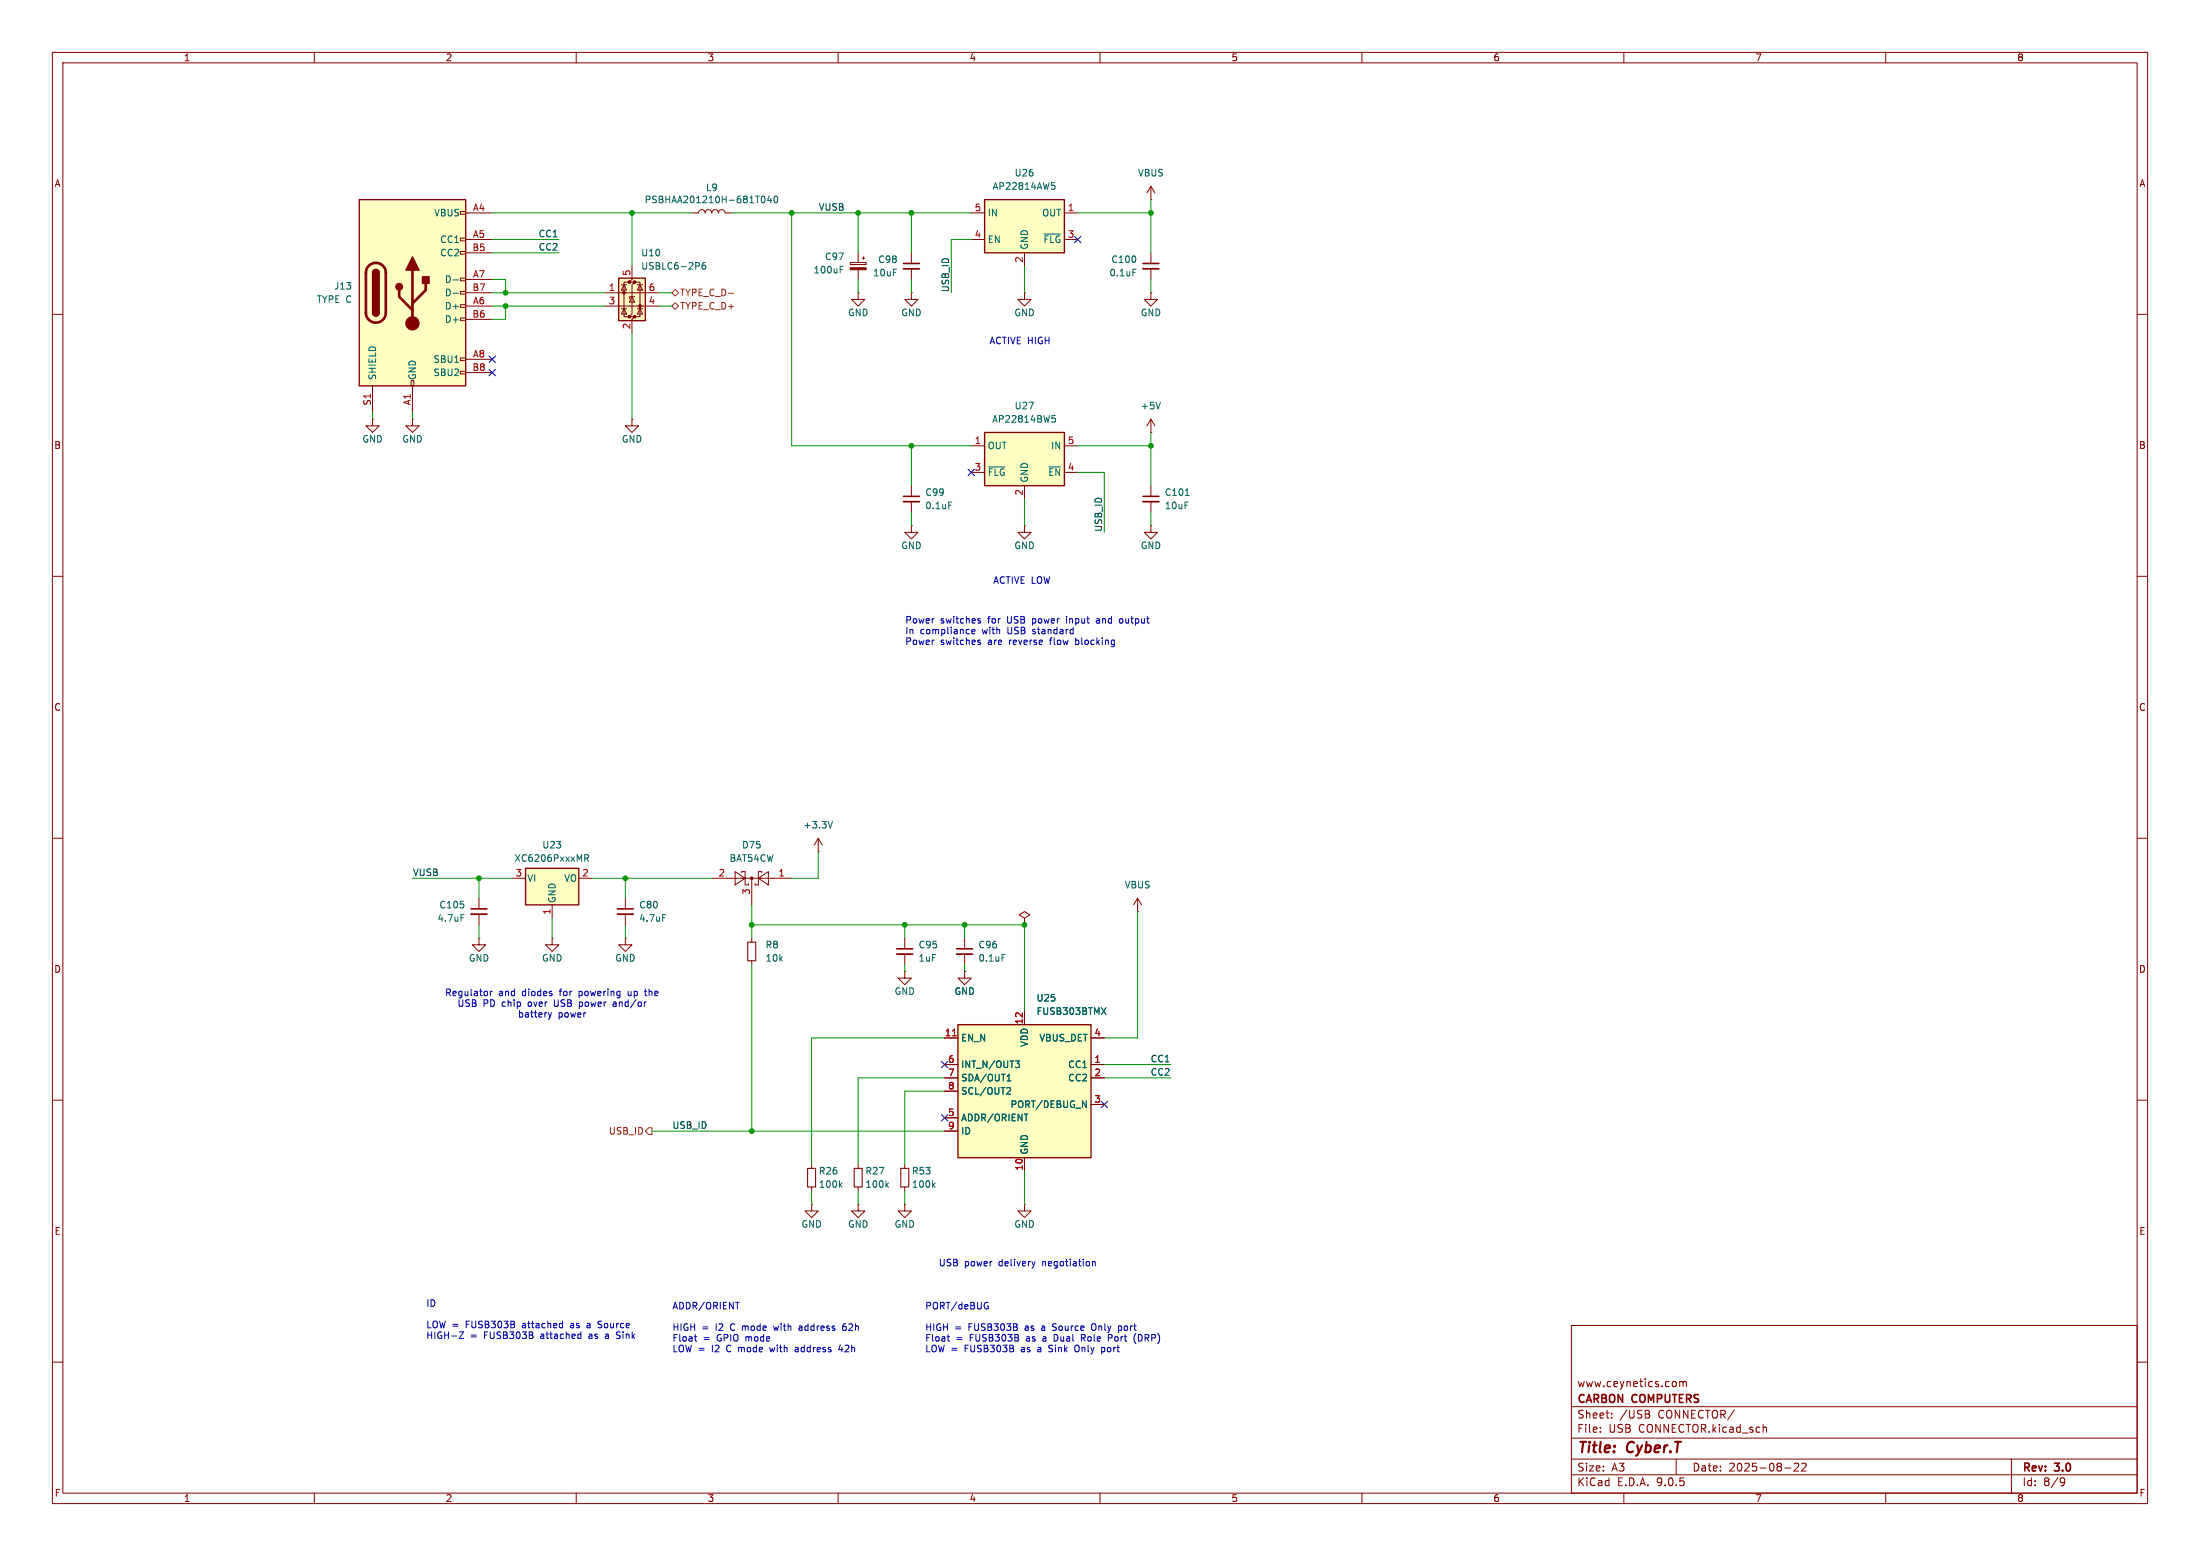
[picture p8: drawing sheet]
<svg xmlns="http://www.w3.org/2000/svg" width="420mm" height="297mm" viewBox="0 0 420 297" stroke-linecap="round" stroke-linejoin="round" font-family="sans-serif">
<g fill="none" stroke="#840000" stroke-width=".19">
<path d="M10 10h400v277h-400zM12 12h396v273h-396zM60 10v2M110 10v2M160 10v2M210 10v2M260 10v2M310 10v2M360 10v2M219.7 38.1h.1M219.7 35.6v2.5M219.7 35.6l-.8 1.2"/>
<path d="M219.7 35.6l.8 1.2M132.1 40.6h1.2a.64 .64 0 0 1 .7-.6 .64 .64 0 0 1 .6 .6 .64 .64 0 0 1 .7-.6 .64 .64 0 0 1 .6 .6 .64 .64 0 0 1 .6-.6 .64 .64 0 0 1 .7 .6 .64 .64 0 0 1 .6-.6 .64 .64 0 0 1 .6 .6h1.3M163.8 55.9v1.3h1.3l-1.3 1.2-1.2-1.2h1.2M163.8 55.9h.1M174 55.9v1.3h1.3l-1.3 1.2-1.3-1.2h1.3M174 55.9h.1M195.6 55.9v1.3h1.2l-1.2 1.2-1.3-1.2h1.3M195.6 55.9h.1M219.7 55.9v1.3h1.3l-1.3 1.2-1.3-1.2h1.3M219.7 55.9h.1M10 60h2M408 60h2"/>
<path d="M71.1 80v1.3h1.3l-1.3 1.3-1.3-1.3h1.3M71.1 80h.1M78.7 80v1.3h1.3l-1.3 1.3-1.2-1.3h1.2M78.7 80h.1M174 92.7v2M174 95.8v2M219.7 92.7v2M219.7 95.8v2M10 110h2M219.7 100.3v1.3h-1.3l1.3 1.3 1.3-1.3h-1.3M219.7 100.3h.1M408 110h2"/>
<path d="M10 160h2M408 160h2M172.7 179.1v2M184.1 179.1v2M195.6 175.3l1-.7-1-.6-1 .6 1 .7v1.2M195.6 176.5h.1M172.7 185.4v1.3h-1.3l1.3 1.3 1.3-1.3h-1.3M172.7 185.4h.1M172.7 182.1v2.1M184.1 182.1v2.1M10 210h2M408 210h2"/>
<path d="M195.6 229.9v1.2h-1.3l1.3 1.3 1.2-1.3h-1.2M195.6 229.9h.1M300 253h108v32h-108zM10 260h2M300 278.5h108M300 274.5h108M300 268.5h108M305.5 273.2v.2M305.5 272.5v.1M307.7 270.5v.2M307.7 269.8v.1M314.6 269.9a.4 .4 0 0 1 .4 .4 .4 .4 0 0 1-.3 .4"/>
<path d="M314.7 269.3l.2 .2-.2 .3M319.9 263.8l.1 .2-.1 .6M320 278.5v3M320.7 263.8l.4-.1 .2 .2M320.7 263.7v1M321.3 263.9l.2-.2 .4 .1v.9M321.3 263.9v.8M336.7 272.5h.5v.9M342.5 279.4l.6-.1 .2 .1 .1 .3-1 1.1h1M343.9 279.4l.6-.1 .2 .1 .1 .3-.9 1.1h.9M384 278.5v6.5M408 260h2"/>
<path d="M60 285v2M110 285v2M160 285v2M210 285v2M260 285v2M300 281.5h108M310 285v2M340.7 280.2h1.2M360 285v2M393.6 282.1l.5 .1a.99 .99 0 0 1-.4 1.4h-.3M394.2 282.7l-.3 .3h-.3"/>
</g>
<path d="M145.4 37.7l.2-.3a.68 .68 0 0 1 .5 .7 .68 .68 0 0 1-.5 .6l-.2-.2M146.8 37.4l-.3 .9h.8M147.1 37.9v.8M147.9 37.5l.1-.1a.68 .68 0 0 1 .5 .7 .68 .68 0 0 1-.5 .6 .84 .84 0 0 1-.1-1.2zM181.1 95.8h.6M226.3 94.6h.7M191.3 182.2h.6" fill="none" stroke="#006464" stroke-width=".19"/>
<path d="M172.5 94.7h3M218.2 94.7h3M171.2 181.1h3M182.6 181.1h3.1" fill="none" stroke="#840000" stroke-width=".3"/>
<path d="M172.5 95.8h3M218.2 95.8h3M171.2 182.1h3M182.6 182.1h3.1" fill="none" stroke="#840000" stroke-width=".33"/>
<path d="M188 82.6h15.2v10.1h-15.2z" fill="#ffffc2"/>
<path d="M188 82.6h15.2v10.1h-15.2z" fill="none" stroke="#840000" stroke-width=".25"/>
<path d="M174 48.3v2M174 51.3v2M185.4 85.1h2.6M185.4 90.2h2.6M195.6 92.7v2.6M203.2 85.1h2.5M203.2 90.2h2.5" fill="none" stroke="#840000" stroke-width=".19"/>
<path d="M200.8 79.3h.6M201 79.8h.3l.2 .2-.1 .5-.4 .1M188.7 89.1h3.1M200.2 89.1h2.3" fill="none" stroke="#006464" stroke-width=".19"/>
<path d="M172.5 50.3h3" fill="none" stroke="#840000" stroke-width=".3"/>
<path d="M172.5 51.3h3" fill="none" stroke="#840000" stroke-width=".33"/>
<path d="M68.6 38.1h20.3v35.6h-20.3z" fill="#ffffc2"/>
<g fill="none" stroke="#840000" stroke-width=".19">
<path d="M87.9 40.4h1v.5h-1zM87.9 45.5h1v.5h-1zM87.9 48h1v.5h-1zM87.9 53.1h1v.5h-1zM87.9 55.6h1v.5h-1zM87.9 58.2h1v.5h-1zM88.9 40.6h5.1M88.9 45.7h5.1M88.9 48.3h5.1M88.9 53.3h5.1M88.9 55.9h5.1M88.9 58.4h5.1"/>
<path d="M71.1 73.7v5M78.5 72.6h.5v1.1h-.5zM78.7 73.7v5M87.9 60.7h1v.5h-1zM87.9 68.3h1v.5h-1zM87.9 70.9h1v.5h-1zM88.9 61h5.1M88.9 68.6h5.1M88.9 71.1h5.1M120.6 80v1.3h1.3l-1.3 1.3-1.2-1.3h1.2M120.6 80h.1M195.6 100.3v1.3h-1.3l1.3 1.3 1.2-1.3h-1.2"/>
<path d="M195.6 100.3h.1M217.2 174h.1M217.2 171.5l-.8 1.2M217.2 171.5l.7 1.2M217.2 171.5v2.5M172.7 222.2v.8M172.7 226.6v.7"/>
</g>
<path d="M68.6 38.1h20.3v35.6h-20.3zM71.1 52.1a.64 .64 0 0 1 .7-.7 .64 .64 0 0 1 .6 .7M71.1 59.7a.64 .64 0 0 0 .7 .6 .64 .64 0 0 0 .6-.6" fill="none" stroke="#840000" stroke-width=".25"/>
<path d="M70.4 50.7a1.9 1.9 0 0 1 2.1-.4 1.9 1.9 0 0 1 1.2 1.8v7.6a1.91 1.91 0 0 1-1.9 1.9 1.91 1.91 0 0 1-2-1.9l.1-7.8 .1-.6zM76.2 55.4v1.2l2.5 2.6M78.7 51.6v10.1M81.3 54.1v1.3l-2.6 2.5" fill="none" stroke="#840000" stroke-width=".51"/>
<g fill="#840000" stroke="#840000" stroke-width=".25">
<path d="M71.1 52.1h1.3v7.6h-1.3z"/>
<path d="M71.3 51.6a.64 .64 0 0 1 .7-.1 .64 .64 0 0 1 .4 .6h-1.3z"/>
<path d="M71.1 59.7h1.3a.64 .64 0 0 1-.6 .6 .64 .64 0 0 1-.7-.6z"/>
<path d="M78.7 49l1.3 2.6h-2.5z"/>
<path d="M80.6 52.8h1.3v1.3h-1.3z"/>
<circle cx="76.2" cy="54.7" r=".63"/>
</g>
<circle cx="78.7" cy="61.7" r="1.27" fill="#840000" stroke="#840000" stroke-width=".19"/>
<path d="M86.5 53.4h1M86.5 56h1M178.2 226.2l.3 .4M178.5 225.8l-.5 .5" fill="none" stroke="#006464" stroke-width=".19"/>
<path d="M172 223h1.5v3.6h-1.5z" fill="none" stroke="#840000" stroke-width=".2"/>
<path d="M188 38.1h15.2v10.2h-15.2z" fill="#ffffc2"/>
<path d="M188 38.1h15.2v10.2h-15.2z" fill="none" stroke="#840000" stroke-width=".25"/>
<path d="M162.3 50.1h3.1v.4h-3.1zM163.8 48.3v1.8M163.8 51.5v1.8M164.6 49.3h.5M164.8 49v.5M185.4 40.6h2.6M185.4 45.7h2.6M195.6 48.3v2.5M203.2 40.6h2.5M203.2 45.7h2.5M184.1 185.4v1.3h-1.2l1.2 1.3 1.3-1.3h-1.3M184.1 185.4h.1" fill="none" stroke="#840000" stroke-width=".19"/>
<path d="M200.8 34.9h.6M200.9 35.4h.3l.2 .2v.4l-.5 .1M160.4 51.4h.4M160.4 50.8h.6M199.3 44.7h3.2" fill="none" stroke="#006464" stroke-width=".19"/>
<path d="M162.3 51.1h3.1v.4h-3.1z" fill="#840000" stroke="#840000" stroke-width=".19"/>
<path d="M182.9 195.6h25.4v25.4h-25.4z" fill="#ffffc2"/>
<path d="M182.9 195.6h25.4v25.4h-25.4z" fill="none" stroke="#840000" stroke-width=".25"/>
<g fill="none" stroke="#840000" stroke-width=".19">
<path d="M219.7 48.3v2M219.7 51.3v2M180.3 198.1h2.6M195.6 193v2.6M208.3 198.1h2.5M180.3 203.2h2.6M180.3 205.7h2.6M180.3 208.3h2.6M180.3 213.4h2.6M180.3 215.9h2.6M208.3 203.2h2.5M208.3 205.7h2.5"/>
<path d="M208.3 210.8h2.5M154.9 229.9v1.2h-1.2l1.2 1.3 1.3-1.3h-1.3M154.9 229.9h.1M154.9 222.2v.8M154.9 226.6v.7M163.8 229.9v1.2h-1.2l1.2 1.3 1.3-1.3h-1.3M163.8 229.9h.1M163.8 222.2v.8M163.8 226.6v.7M172.7 229.9v1.2h-1.3l1.3 1.3 1.3-1.3h-1.3M172.7 229.9h.1M195.6 221v2.5"/>
</g>
<path d="M181.9 197.7h.7" fill="none" stroke="#a90000" stroke-width=".19"/>
<g fill="none" stroke="#006464" stroke-width=".19">
<path d="M216.3 51.4h.6M210.3 192.3l.8 1.3M211.1 192.3l-.8 1.3M192.3 206.3h.7M192.4 207.6l.4 .1 .1 .3-.8 .9h.8M192.5 205.2l.1-.2v1.3M193.8 202.5h.8l-.4 .5 .4 .1v.4l-.2 .3h-.4M195.5 212.7h.7M206.6 210.1l.8 1.3v-1.3M160.4 226.2l.3 .4M160.7 225.8l-.4 .5M169.3 226.2l.3 .4"/>
<path d="M169.6 225.8l-.5 .5"/>
</g>
<path d="M154.2 223h1.5v3.6h-1.5zM163.1 223h1.5v3.6h-1.5z" fill="none" stroke="#840000" stroke-width=".2"/>
<path d="M218.2 50.3h3" fill="none" stroke="#840000" stroke-width=".3"/>
<path d="M218.2 51.3h3" fill="none" stroke="#840000" stroke-width=".33"/>
<path d="M118.1 53.1h5.1v8.1h-5.1z" fill="#ffffc2"/>
<g fill="#840000" stroke="#840000" stroke-width=".19">
<circle cx="119.1" cy="55.9" r=".25"/>
<circle cx="120.1" cy="53.8" r=".25"/>
<circle cx="120.1" cy="60.5" r=".25"/>
<circle cx="121.2" cy="53.8" r=".25"/>
<circle cx="121.2" cy="60.5" r=".25"/>
<circle cx="122.2" cy="58.4" r=".25"/>
</g>
<g fill="none" stroke="#840000" stroke-width=".19">
<path d="M115.6 55.9h10.1M115.6 58.4h10.1M118.6 58.9h1M118.6 54.4h1M119.1 54.4l.5 1h-1zM119.1 58.9l.5 1h-1zM120.1 53.8h-1v6.7h1M120.6 50.8v2.5l-.5 .5h1.1l-.6 .6v5.5l-.5 .6h1.1l-.6 .5v2.5M120.6 56.6l.6 1.1h-1.1zM121.2 56.6h-1.1v.4M121.2 53.8h1v6.7h-1M121.7 58.9h1"/>
<path d="M121.7 54.4h1M122.2 54.4l.5 1h-1zM122.2 58.9l.5 1h-1zM174 100.3v1.3h-1.3l1.3 1.3 1.3-1.3h-1.3M174 100.3h.1M91.4 179.1v1.2h-1.2l1.2 1.3 1.3-1.3h-1.3M91.4 179.1h.1M91.4 171.5v2M91.4 174.5v2M105.4 179.1v1.2h-1.3l1.3 1.3 1.3-1.3h-1.3M105.4 179.1h.1M119.4 179.1v1.2h1.2l-1.2 1.3-1.3-1.3h1.3"/>
<path d="M119.4 179.1h.1M119.4 171.5v2M119.4 174.5v2M143.5 179.1v.7M143.5 183.4v.8"/>
</g>
<path d="M118.1 53.1h5.1v8.1h-5.1z" fill="none" stroke="#840000" stroke-width=".25"/>
<path d="M133.4 50.2l.1 .2-.1 .3M134.6 50.1l-.3 .1a.86 .86 0 0 0 0 1.2l.4-.1v-.5l-.2-.2-.4 .1-.1 .1M88 174.6h.6M126.5 174.6h.6" fill="none" stroke="#006464" stroke-width=".19"/>
<path d="M89.9 173.5h3.1M117.9 173.5h3" fill="none" stroke="#840000" stroke-width=".3"/>
<path d="M89.9 174.5h3.1M117.9 174.5h3" fill="none" stroke="#840000" stroke-width=".33"/>
<path d="M142.7 179.8h1.6v3.6h-1.6z" fill="none" stroke="#840000" stroke-width=".2"/>
<path d="M100.3 165.7h10.2v7h-10.2z" fill="#ffffc2"/>
<path d="M100.3 165.7h10.2v7h-10.2z" fill="none" stroke="#840000" stroke-width=".25"/>
<g fill="none" stroke="#840000" stroke-width=".19">
<path d="M219.7 82.6h.1M219.7 80l-.8 1.3M219.7 80l.8 1.3M219.7 80v2.6M97.8 167.6h2.5M105.4 172.7v2.6M110.5 167.6h2.5M135.9 167.6h15.2M140.3 166.4l1.9 1.2-1.9 1.3zM141.6 166.6v-.2h.6v2.5h.7v-.2M143.5 167.6v5.1M144.8 167.6l1.9-1.2v2.5z"/>
<path d="M145.4 166.6v-.2h-.6v2.5h-.7v-.2M156.2 162.6h.1M156.2 160l-.8 1.3M156.2 160l.8 1.3M156.2 160v2.6M180.3 198.1h2.6M184.1 185.4h.1M195.6 193v2.6M208.3 198.1h2.5M180.3 203.2h2.6M180.3 205.7h2.6M180.3 208.3h2.6"/>
<path d="M180.3 213.4h2.6M180.3 215.9h2.6M208.3 203.2h2.5M208.3 205.7h2.5M208.3 210.8h2.5M195.6 221v2.5"/>
</g>
<path d="M221.5 76.8l-.4 1.2M158.9 156.8l-.4 1.3M111.6 163.8l.6-.1 .2-.1-.1-.3-.7-.2v1.3M111.9 163.8l.5 .6M210.3 192.3l.8 1.3M211.1 192.3l-.8 1.3M192.3 206.3h.7M192.4 207.6l.4 .1 .1 .3-.8 .9h.8M192.5 205.2l.1-.2v1.3M193.8 202.5h.8l-.4 .5 .4 .1v.4l-.2 .3h-.4M195.5 212.7h.7M206.6 210.1l.8 1.3v-1.3" fill="none" stroke="#006464" stroke-width=".19"/>
<circle cx="143.5" cy="167.6" r=".25" fill="#840000" stroke="#840000" stroke-width=".19"/>
<path d="M128.3 55.9l.6-.7 .6 .7-.6 .6zM128.3 58.4l.6-.6 .6 .6-.6 .7zM139.1 56h1M123.8 215.3h.7v1.2h-.7l-.6-.6z" fill="none" stroke="#725600" stroke-width=".19"/>
<g fill="none" stroke="#009600" stroke-width=".19">
<path d="M219.7 38.1v10.2M94 40.6h38.1M94 45.7h12.7M94 53.3h2.5v2.6M94 58.4h21.6M94 55.9h21.6M94 48.3h12.7M96.5 58.4v2.6h-2.5M120.6 40.6v10.2M125.7 58.4h2.6M125.7 55.9h2.6M139.7 40.6h45.7"/>
<path d="M151.1 40.6v44.5h34.3M163.8 40.6v7.7M163.8 53.3v2.6M174 40.6v7.7M174 53.3v2.6M185.4 45.7h-3.8v10.2M195.6 50.8v5.1M205.7 40.6h14M219.7 53.3v2.6M71.1 78.7v1.3M78.7 78.7v1.3M120.6 63.5v16.5"/>
<path d="M174 85.1v7.6M174 97.8v2.5M195.6 95.3v5M205.7 85.1h14M205.7 90.2h5.1v11.4M219.7 82.6v10.1M219.7 97.8v2.5M78.7 167.6h19.1M91.4 167.6v3.9M91.4 176.5v2.6M105.4 175.3v3.8M113 167.6h22.9"/>
<path d="M119.4 167.6v3.9M119.4 176.5v2.6M143.5 176.5h52.1v16.5M143.5 172.7v6.4M156.2 162.6v5h-5.1M172.7 176.5v2.6M184.1 176.5v2.6M217.2 174v24.1h-6.4M143.5 184.2v31.7M172.7 184.2v1.2M180.3 198.1h-25.4v24.1M184.1 184.2v1.2"/>
<path d="M124.5 215.9h55.8M180.3 208.3h-7.6v13.9M180.3 205.7h-16.5v16.5M210.8 205.7h12.7M210.8 203.2h12.7M154.9 227.3v2.6M163.8 227.3v2.6M172.7 227.3v2.6M195.6 223.5v6.4"/>
</g>
<g fill="none" stroke="#000084" stroke-width=".19">
<path d="M205.1 45.1l1.2 1.2M206.3 45.1l-1.2 1.2M93.4 70.5l1.2 1.2M93.4 68l1.2 1.2M94.6 70.5l-1.2 1.2M94.6 68l-1.2 1.2M184.8 89.6l1.2 1.2M186 89.6l-1.2 1.2M179.7 212.8l1.2 1.2M179.7 202.6l1.2 1.2M180.9 212.8l-1.2 1.2M180.9 202.6l-1.2 1.2"/>
<path d="M210.2 210.2l1.2 1.2M211.4 210.2l-1.2 1.2"/>
</g>
<g fill="none" stroke="#0000c2" stroke-width=".19">
<path d="M186.9 118.5l.3 .1v.2l-.4 .1M186.9 118.1h.3M203.6 117.7v.1M203.6 118.1v.8M209.7 118.1h-.4M209.8 118.5h-.3l-.2 .1v.3h.5M214.2 118.1h-.3l-.2 .2 .1 .5 .1 .1h.3M185.5 120.6l.6-.2v-.2l-.4-.1-.2 .2 .1 .6h.5M186.9 122.6l.3 .1v.1l-.4 .2M186.9 122.2h.3M205.4 121.8v1.2M205.4 123h.1"/>
<path d="M205.5 122.2h-.1M93.6 189.2v.9M94 189.2l-.4 .3M104.7 193.3l.3 .8M105 194.1l-.3 .5M105.3 193.3l-.3 .8M110.6 191.3v1.2M110.6 192l.1 .1M117.5 191.6h-.3l-.2 .2 .1 .2 .4 .1M119.9 189.2v.7l.2 .2M123 189.2h.5M123.2 188.8v1.1l.3 .2"/>
<path d="M81.7 254.2v1.3M81.7 254.8h.7M82.4 254.2v1.3M83 254.2v1.3M84 254.2a.61 .61 0 0 0-.5 .8 .61 .61 0 0 0 .8 .4v-.5h-.2M84.2 254.2l.1 .1M84.9 254.8h.7M84.9 254.2v1.3M85.6 254.2v1.3M86.2 255h1M87.7 254.2h.8l-.8 1.3h.8M92.5 254.8h.4"/>
<path d="M92.5 254.2v1.3M93.6 254.2v1l.2 .3 .4-.1 .1-.2v-1M95.1 254.2l-.2 .4 .6 .3 .1 .3-.2 .3-.5-.1M95.4 254.2l.2 .1M96.1 254.8h.5M96.1 254.2v1.3l.7-.1 .1-.3-.3-.3M96.6 254.2l.2 .3-.2 .3M98.1 254.2l-.5 .5 .4 .1v.6l-.2 .1-.5-.1M98.7 254.3l.2-.1a.68 .68 0 0 1 .4 .7 .68 .68 0 0 1-.4 .6l-.3-.5zM100.5 254.2l-.4 .5 .3 .1v.6l-.2 .1-.5-.1M101 254.8h.5M101 254.2v1.3l.7-.1 .1-.3-.3-.3"/>
<path d="M101.5 254.2l.2 .3-.2 .3M107.3 252.6l.1 .1M107.4 252.2v1.2M107.4 253.4h-.1M110.8 254.6l.1 .1M110.9 254.2v1.3M110.9 255.4l-.1 .1M112.2 252.6l-.1 .1M112.2 253l-.2 .1 .2 .3M114.2 253.4h.4M114.2 252.7l.4 .1M114.7 252.2l-.5 .1"/>
<path d="M115.7 254.6l-.1 .1M115.7 255l-.2 .2 .2 .3M117.7 255.4l.4 .1M117.7 254.7l.4 .2M117.9 254.2l-.2 .1M132.5 255.1h.5M132.7 255.8l.3 .2M140.4 248.6h.7M146.9 257.2l.3 .8M147.7 253.1l.2 .8M152.2 257.2h-.4M152.3 257.5h-.3l-.2 .2v.3h.5"/>
<path d="M152.9 253.1l-.3 .1M153 253.5h-.3l-.2 .1 .1 .3h.4M160.4 256.7l-.3 .9h.8M161.5 252.7h-.4a.86 .86 0 0 0 0 1.2h.4M161.5 253.2h-.4l-.3 .2M180.8 255.1h.5M181 255.8l.3 .2M188.1 248.6h.5M188.4 249.3h.3v.4l-.6 .1M197.6 240.8l-.3 .8M200.2 258h.2M200.5 256.8l-.3 .2 .3 .4"/>
<path d="M200.9 253.9h.2M201.2 252.7l-.3 .2 .3 .4M201.2 254.7v1.3h.3M205.5 256.8h-.1a.81 .81 0 0 0 .1 1.2h.2M206.4 254.7v1.3M206.4 255.4h.5M206.7 255.4l.5 .6M208.6 240.8v.8M208.6 240.9l.1-.1h.3l.1 .8M208.9 252.7a.43 .43 0 0 0-.5 .4v.4a.43 .43 0 0 0 .5 .4M210.3 257.2v1.3M210.3 257.2h.4l.2 .1"/>
<path d="M210.9 257.9l-.2 .1h-.4M211.6 254.7v1.3M212.2 255.3l-.6 .1M213.5 253.1v1.3M213.5 253.2l.4-.1 .2 .1M214.1 253.8l-.2 .1h-.4M216.5 255.1v.8l.3 .6"/>
</g>
<path d="M181.9 197.7h.7" fill="none" stroke="#a90000" stroke-width=".19"/>
<g fill="#009600" stroke="#009600" stroke-width=".19">
<circle cx="184.1" cy="176.5" r=".46"/>
<circle cx="195.6" cy="176.5" r=".46"/>
<circle cx="174" cy="40.6" r=".46"/>
<circle cx="163.8" cy="40.6" r=".46"/>
<circle cx="219.7" cy="40.6" r=".46"/>
<circle cx="120.6" cy="40.6" r=".46"/>
<circle cx="151.1" cy="40.6" r=".46"/>
<circle cx="96.5" cy="58.4" r=".46"/>
<circle cx="96.5" cy="55.9" r=".46"/>
<circle cx="143.5" cy="215.9" r=".46"/>
<circle cx="119.4" cy="167.6" r=".46"/>
<circle cx="172.7" cy="176.5" r=".46"/>
<circle cx="91.4" cy="167.6" r=".46"/>
<circle cx="143.5" cy="176.5" r=".46"/>
<circle cx="219.7" cy="85.1" r=".46"/>
<circle cx="174" cy="85.1" r=".46"/>
</g>
<g font-size="2.8" fill="#840000">
<text x="301" y="277.9">Title:</text>
<text x="310.6" y="277.9">Cyber.T</text>
</g>
<g font-size="2.1" fill="#840000">
<text x="301" y="268.2">CARBON</text>
<text x="301" y="265">www.ceynetics.com</text>
<text x="311.7" y="268.2">COMPUTERS</text>
<text x="301" y="273.7">File:</text>
<text x="301" y="271">Sheet:</text>
<text x="307.1" y="273.7">USB</text>
<text x="309.2" y="271">/USB</text>
<text x="312.9" y="273.7">CONNECTOR.kicad_sch</text>
<text x="316.6" y="271">CONNECTOR/</text>
<text x="301" y="281.1">Size:</text>
<text x="307.6" y="281.1">A3</text>
<text x="323" y="281.1">Date:</text>
<text x="330" y="281.1">2025-08-22</text>
<text x="386" y="281.3">Rev:</text>
<text x="392.4" y="281.3">3.0</text>
<text x="301" y="283.9">KiCad</text>
<text x="308.7" y="283.9">E.D.A.</text>
<text x="316.3" y="283.9">9.0.5</text>
<text x="386" y="283.9">Id:</text>
<text x="390.1" y="283.9">8/9</text>
</g>
<g font-size="1.8" fill="#840000">
<text x="35" y="11.9">1</text>
<text x="85" y="11.9">2</text>
<text x="135" y="11.9">3</text>
<text x="185" y="11.9">4</text>
<text x="235" y="11.9">5</text>
<text x="285" y="11.9">6</text>
<text x="335" y="11.9">7</text>
<text x="385" y="11.9">8</text>
<text x="10.3" y="35.9">A</text>
<text x="408.3" y="35.9">A</text>
<text x="10.3" y="85.9">B</text>
<text x="408.2" y="85.9">B</text>
<text x="10.3" y="135.9">C</text>
<text x="408.2" y="135.9">C</text>
<text x="10.3" y="185.9">D</text>
<text x="408.2" y="185.9">D</text>
<text x="10.3" y="235.9">E</text>
<text x="408.3" y="235.9">E</text>
<text x="10.3" y="285.9">F</text>
<text x="35" y="286.9">1</text>
<text x="85" y="286.9">2</text>
<text x="135" y="286.9">3</text>
<text x="185" y="286.9">4</text>
<text x="235" y="286.9">5</text>
<text x="285" y="286.9">6</text>
<text x="335" y="286.9">7</text>
<text x="385" y="286.9">8</text>
<text x="408.3" y="285.9">F</text>
</g>
<g font-size="1.8" fill="#006464">
<text x="193.6" y="33.9">U26</text>
<text x="217.2" y="33.9">VBUS</text>
<text x="82.8" y="41.5">VBUS</text>
<text x="123" y="39">PSBHAA201210H-681T040</text>
<text x="134.7" y="36.7">L9</text>
<text x="188.5" y="41.5">IN</text>
<text x="189.4" y="36.4">AP22814AW5</text>
<text x="198.9" y="41.5">OUT</text>
<text x="83.9" y="46.6">CC1</text>
<text x="188.5" y="46.6">EN</text>
<text x="196.4" y="47.8" transform="rotate(-90 196.4 47.8)">GND</text>
<text x="199.1" y="46.6">~{FLG}</text>
<text x="83.9" y="49.1">CC2</text>
<text x="122.3" y="49.1">U10</text>
<text x="122.3" y="51.7">USBLC6-2P6</text>
<text x="155.2" y="52.4">100uF</text>
<text x="157.4" y="49.8">C97</text>
<text x="166.6" y="52.9">10uF</text>
<text x="167.5" y="50.4">C98</text>
<text x="211.7" y="52.9">0.1uF</text>
<text x="212.1" y="50.4">C100</text>
<text x="60.4" y="58">TYPE C</text>
<text x="63.7" y="55.5">J13</text>
<text x="84.8" y="54.2">D-</text>
<text x="84.8" y="56.7">D-</text>
<text x="84.8" y="59.3">D+</text>
<text x="84.8" y="61.8">D+</text>
<text x="161.8" y="60.6">GND</text>
<text x="172" y="60.6">GND</text>
<text x="193.5" y="60.6">GND</text>
<text x="217.7" y="60.6">GND</text>
<text x="82.7" y="69.4">SBU1</text>
<text x="82.7" y="72">SBU2</text>
<text x="72" y="72.6" transform="rotate(-90 72 72.6)">SHIELD</text>
<text x="79.6" y="72.6" transform="rotate(-90 79.6 72.6)">GND</text>
<text x="189.3" y="80.9">AP22814BW5</text>
<text x="193.6" y="78.3">U27</text>
<text x="217.7" y="78.3">+5V</text>
<text x="69.1" y="84.7">GND</text>
<text x="76.7" y="84.7">GND</text>
<text x="118.6" y="84.7">GND</text>
<text x="188.5" y="86">OUT</text>
<text x="200.6" y="86">IN</text>
<text x="176.5" y="94.8">C99</text>
<text x="188.5" y="91">~{FLG}</text>
<text x="196.4" y="92.2" transform="rotate(-90 196.4 92.2)">GND</text>
<text x="200" y="91">~{EN}</text>
<text x="222.3" y="94.8">C101</text>
<text x="176.5" y="97.4">0.1uF</text>
<text x="222.3" y="97.4">10uF</text>
<text x="172" y="105">GND</text>
<text x="193.5" y="105">GND</text>
<text x="217.7" y="105">GND</text>
<text x="153.3" y="158.3">+3.3V</text>
<text x="98.1" y="164.7">XC6206PxxxMR</text>
<text x="103.4" y="162.2">U23</text>
<text x="139.2" y="164.7">BAT54CW</text>
<text x="141.6" y="162.2">D75</text>
<text x="83.8" y="173.6">C105</text>
<text x="100.6" y="168.5">VI</text>
<text x="106.3" y="172.5" transform="rotate(-90 106.3 172.5)">GND</text>
<text x="107.6" y="168.5">VO</text>
<text x="121.9" y="173.6">C80</text>
<text x="214.6" y="169.8">VBUS</text>
<text x="83.4" y="176.1">4.7uF</text>
<text x="121.9" y="176.1">4.7uF</text>
<text x="89.4" y="183.7">GND</text>
<text x="103.4" y="183.7">GND</text>
<text x="117.3" y="183.7">GND</text>
<text x="146.1" y="181.2">R8</text>
<text x="146.1" y="183.7">10k</text>
<text x="175.3" y="183.7">1uF</text>
<text x="175.3" y="181.2">C95</text>
<text x="186.7" y="181.2">C96</text>
<text x="186.7" y="183.7">0.1uF</text>
<text x="170.7" y="190.1">GND</text>
<text x="182.1" y="190.1">GND</text>
<text x="197.8" y="191.4">U25</text>
<text x="197.8" y="193.9">FUSB303BTMX</text>
<text x="183.4" y="199">EN_N</text>
<text x="196.4" y="199.9" transform="rotate(-90 196.4 199.9)">VDD</text>
<text x="198.3" y="199">VBUS_DET</text>
<text x="183.4" y="204.1">INT_N/OUT3</text>
<text x="183.4" y="206.6">SDA/OUT1</text>
<text x="183.4" y="209.1">SCL/OUT2</text>
<text x="203.8" y="204.1">CC1</text>
<text x="203.8" y="206.6">CC2</text>
<text x="183.4" y="214.2">ADDR/ORIENT</text>
<text x="192.8" y="211.7">PORT/DEBUG_N</text>
<text x="183.4" y="216.8">ID</text>
<text x="196.4" y="220.5" transform="rotate(-90 196.4 220.5)">GND</text>
<text x="156.2" y="224.4">R26</text>
<text x="156.2" y="226.9">100k</text>
<text x="165.1" y="224.4">R27</text>
<text x="165.1" y="226.9">100k</text>
<text x="174" y="224.4">R53</text>
<text x="174" y="226.9">100k</text>
<text x="152.9" y="234.5">GND</text>
<text x="161.8" y="234.5">GND</text>
<text x="170.7" y="234.5">GND</text>
<text x="193.5" y="234.5">GND</text>
</g>
<g font-size="1.8" fill="#a90000">
<text x="90.2" y="40.4">A4</text>
<text x="186" y="40.4">5</text>
<text x="203.8" y="40.4">1</text>
<text x="90.2" y="45.5">A5</text>
<text x="186" y="45.5">4</text>
<text x="203.8" y="45.5">3</text>
<text x="90.1" y="48">B5</text>
<text x="90.2" y="53.1">A7</text>
<text x="120.4" y="52.8" transform="rotate(-90 120.4 52.8)">5</text>
<text x="195.3" y="50.2" transform="rotate(-90 195.3 50.2)">2</text>
<text x="90.1" y="55.6">B7</text>
<text x="90.2" y="58.2">A6</text>
<text x="116.1" y="55.6">1</text>
<text x="116.1" y="58.2">3</text>
<text x="123.8" y="55.6">6</text>
<text x="123.8" y="58.2">4</text>
<text x="90.1" y="60.7">B6</text>
<text x="120.4" y="62.9" transform="rotate(-90 120.4 62.9)">2</text>
<text x="90.1" y="70.9">B8</text>
<text x="90.2" y="68.3">A8</text>
<text x="70.9" y="77.5" transform="rotate(-90 70.9 77.5)">S1</text>
<text x="78.5" y="77.5" transform="rotate(-90 78.5 77.5)">A1</text>
<text x="186" y="84.8">1</text>
<text x="186" y="89.9">3</text>
<text x="203.8" y="84.8">5</text>
<text x="203.8" y="89.9">4</text>
<text x="195.3" y="94.7" transform="rotate(-90 195.3 94.7)">2</text>
<text x="98.4" y="167.4">3</text>
<text x="111.1" y="167.4">2</text>
<text x="137.1" y="167.4">2</text>
<text x="148.5" y="167.4">1</text>
<text x="143.3" y="170.9" transform="rotate(-90 143.3 170.9)">3</text>
<text x="105.2" y="174.7" transform="rotate(-90 105.2 174.7)">1</text>
<text x="180.3" y="197.9">11</text>
<text x="195.3" y="195.6" transform="rotate(-90 195.3 195.6)">12</text>
<text x="208.8" y="197.9">4</text>
<text x="180.9" y="202.9">6</text>
<text x="208.8" y="202.9">1</text>
<text x="180.9" y="205.5">7</text>
<text x="180.9" y="208">8</text>
<text x="208.8" y="205.5">2</text>
<text x="180.9" y="213.1">5</text>
<text x="180.9" y="215.6">9</text>
<text x="208.8" y="210.6">3</text>
<text x="195.3" y="223.6" transform="rotate(-90 195.3 223.6)">10</text>
</g>
<g font-size="1.8" fill="#0f0f0f">
<text x="156.2" y="40.3">VUSB</text>
<text x="102.7" y="45.4">CC1</text>
<text x="102.7" y="47.9">CC2</text>
<text x="181.3" y="55.9" transform="rotate(-90 181.3 55.9)">USB_ID</text>
<text x="210.5" y="101.6" transform="rotate(-90 210.5 101.6)">USB_ID</text>
<text x="78.7" y="167.3">VUSB</text>
<text x="219.6" y="202.9">CC1</text>
<text x="219.6" y="205.4">CC2</text>
<text x="128.3" y="215.6">USB_ID</text>
</g>
<g font-size="1.8" fill="#725600">
<text x="129.7" y="56.7">TYPE_C_D-</text>
<text x="129.7" y="59.3">TYPE_C_D+</text>
<text x="116.1" y="216.8">USB_ID</text>
</g>
<g font-size="1.8" fill="#0000c2">
<text x="188.8" y="65.8">ACTIVE HIGH</text>
<text x="189.5" y="111.5">ACTIVE LOW</text>
<text x="172.7" y="119.2">Power</text>
<text x="179.5" y="119.2">switches</text>
<text x="188.7" y="119.2">for</text>
<text x="192.6" y="119.2">USB</text>
<text x="197.5" y="119.2">power</text>
<text x="204.2" y="119.2">input</text>
<text x="210.2" y="119.2">and</text>
<text x="214.8" y="119.2">output</text>
<text x="172.7" y="121.3">In</text>
<text x="172.7" y="123.3">Power</text>
<text x="175.6" y="121.3">compliance</text>
<text x="179.5" y="123.3">switches</text>
<text x="187.6" y="121.3">with</text>
<text x="188.7" y="123.3">are</text>
<text x="192.6" y="121.3">USB</text>
<text x="192.9" y="123.3">reverse</text>
<text x="197.6" y="121.3">standard</text>
<text x="200.9" y="123.3">flow</text>
<text x="206" y="123.3">blocking</text>
<text x="84.9" y="190.3">Regulator</text>
<text x="95.2" y="190.3">and</text>
<text x="99.8" y="190.3">diodes</text>
<text x="107.1" y="190.3">for</text>
<text x="111" y="190.3">powering</text>
<text x="120.5" y="190.3">up</text>
<text x="124" y="190.3">the</text>
<text x="87.2" y="192.4">USB</text>
<text x="92.2" y="192.4">PD</text>
<text x="95.9" y="192.4">chip</text>
<text x="98.8" y="194.4">battery</text>
<text x="101.1" y="192.4">over</text>
<text x="106.2" y="192.4">USB</text>
<text x="106.5" y="194.4">power</text>
<text x="111.2" y="192.4">power</text>
<text x="117.9" y="192.4">and/or</text>
<text x="179.1" y="241.9">USB</text>
<text x="184.1" y="241.9">power</text>
<text x="190.8" y="241.9">delivery</text>
<text x="199.3" y="241.9">negotiation</text>
<text x="81.3" y="249.5">ID</text>
<text x="128.3" y="250">ADDR/ORIENT</text>
<text x="176.5" y="250">PORT/deBUG</text>
<text x="81.3" y="253.6">LOW =</text>
<text x="89" y="253.6">FUSB303B</text>
<text x="89.8" y="255.7">=</text>
<text x="100" y="253.6">attached</text>
<text x="103.5" y="255.7">attached</text>
<text x="109.4" y="253.6">as</text>
<text x="112.7" y="253.6">a</text>
<text x="112.9" y="255.7">as</text>
<text x="115" y="253.6">Source</text>
<text x="116.2" y="255.7">a</text>
<text x="118.5" y="255.7">Sink</text>
<text x="128.3" y="254.1">HIGH</text>
<text x="128.3" y="256.2">Float</text>
<text x="134" y="254.1">=</text>
<text x="134.2" y="256.2">=</text>
<text x="136.7" y="254.1">I2</text>
<text x="137" y="256.2">GPIO mode</text>
<text x="139.7" y="254.1">C mode</text>
<text x="148.4" y="254.1">with</text>
<text x="153.4" y="254.1">address</text>
<text x="161.9" y="254.1">62h</text>
<text x="176.5" y="254.1">HIGH</text>
<text x="176.5" y="256.2">Float</text>
<text x="182.2" y="254.1">=</text>
<text x="182.5" y="256.2">=</text>
<text x="185" y="254.1">FUSB303B</text>
<text x="185.2" y="256.2">FUSB303B</text>
<text x="195.9" y="254.1">as</text>
<text x="196.2" y="256.2">as</text>
<text x="199.3" y="254.1">a</text>
<text x="199.5" y="256.2">a</text>
<text x="201.6" y="254.1">Source</text>
<text x="201.9" y="256.2">Dual</text>
<text x="207.3" y="256.2">Role</text>
<text x="209.3" y="254.1">Only</text>
<text x="212.6" y="256.2">Port</text>
<text x="214.5" y="254.1">port</text>
<text x="217.7" y="256.2">(DRP)</text>
<text x="128.3" y="258.2">LOW =</text>
<text x="136" y="258.2">I2</text>
<text x="139" y="258.2">C mode</text>
<text x="147.7" y="258.2">with</text>
<text x="152.7" y="258.2">address</text>
<text x="161.2" y="258.2">42h</text>
<text x="176.5" y="258.2">LOW =</text>
<text x="184.3" y="258.2">FUSB303B</text>
<text x="195.2" y="258.2">as</text>
<text x="198.6" y="258.2">a</text>
<text x="200.9" y="258.2">Sink</text>
<text x="206.1" y="258.2">Only</text>
<text x="211.3" y="258.2">port</text>
</g>
</svg>
